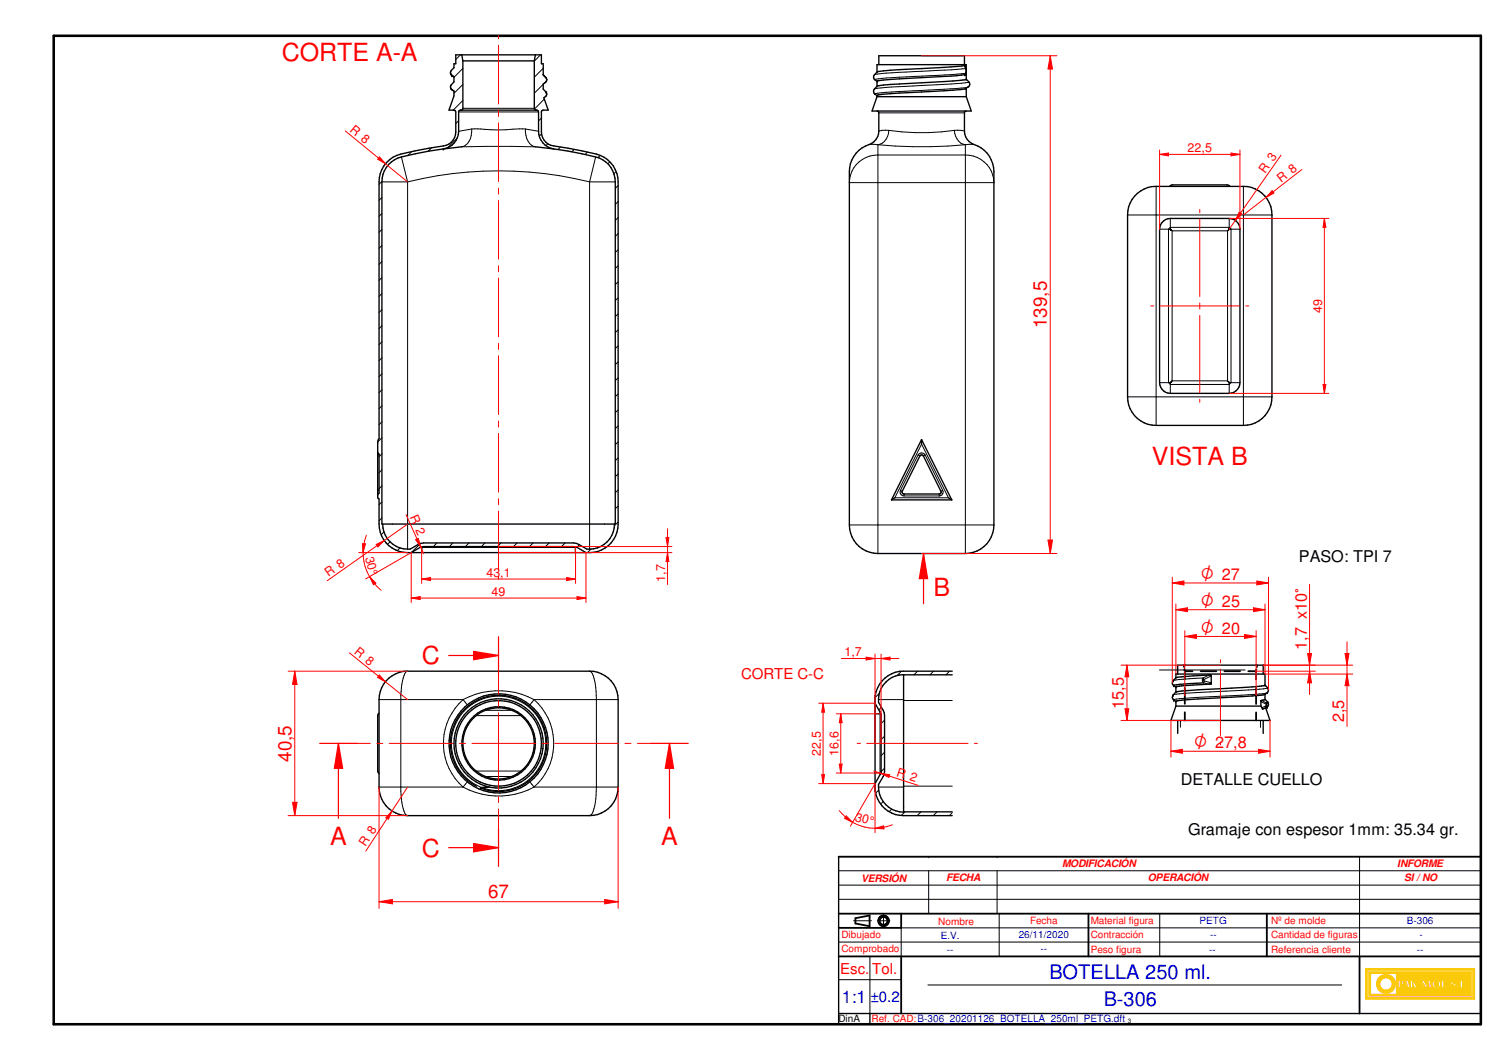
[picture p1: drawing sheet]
<svg xmlns="http://www.w3.org/2000/svg" width="420mm" height="297mm" viewBox="0 0 420 297" stroke-linecap="round" stroke-linejoin="round" font-family="sans-serif">
<path d="M15.1 10h400v277h-400z" fill="none" stroke="#000" stroke-width=".72"/>
<g fill="none" stroke="#000" stroke-width=".51">
<path d="M235.1 256h180M239.8 257.3v1.5M243.7 256.5v3M355.1 256v12M235.1 268h180M235.1 260h17.5M381.1 268v16"/>
<circle cx="247.7" cy="258" r="1.51"/>
<circle cx="247.7" cy="258.1" r="1.12"/>
</g>
<path d="M235.1 240.1v46.9h180v-46.9M235.1 284h180M243.8 284v3" fill="none" stroke="#000" stroke-width=".38"/>
<g fill="none" stroke="#000" stroke-width=".28">
<path d="M235.1 252h180M239.3 258h5M245.9 258h3.5M247.6 256.3v3.5M260.3 244v12M279.5 244v12M280.1 256v12M325.1 256v12M381.1 240.1v27.9M235.1 274.5h17.5M235.1 264h180M252.6 260v8"/>
<path d="M260.1 276h116"/>
</g>
<g fill="#faca0a">
<path d="M382.8 271.4v8.6h30.5v-8.6zM383.2 271.9h29.7v7.7h-29.7z" fill-rule="evenodd"/>
<path d="M383.7 272.3v6.8h28.7v-6.8zM408.2 276.5a.3 .3 0 0 1 .6 0 .3 .3 0 0 1-.6 0zM409.3 274.7h.6v1.9h.8v.2h-1.4zM411 276.4l.3-.1 .1 .4-.4 .1zM384.2 272.8h7.2v5.8h-7.2zM391.9 274.7h.9a.67 .67 0 0 1 .7 .9 .67 .67 0 0 1-1 .4v.8h-.6zM394.1 274.7h.5l.6 2.1h-.6l-.1-.4h-.6l-.2 .4h-.2zM395.3 274.7h.6v1l.8-1h.2l-.5 .7 .8 1.4h-.7l-.4-.9-.2 .9h-.6zM397.3 275.6h.7v.2h-.7zM398.8 274.7h.3l.7 1.4 .8-1.4h.3l.3 2.1h-.7v-1.3l-.7 1.3h-.2l-.7-1.2v1.2h-.5zM401.6 275.2a1.22 1.22 0 0 1 1.8-.3 1.22 1.22 0 0 1 0 1.8 1.22 1.22 0 0 1-1.8-.3l-.2-.4zM404.1 274.7h.6v1.9h.8v.2h-1.4zM406.7 275a.74 .74 0 0 1 .8-.3 .74 .74 0 0 1 .5 .6l-.2 .1a.37 .37 0 0 0-.3-.5 .37 .37 0 0 0-.4 .4l.3 .1a.73 .73 0 0 1 .7 .8 .73 .73 0 0 1-.8 .7 .73 .73 0 0 1-.7-.8h.3a.37 .37 0 0 0 .2 .5 .37 .37 0 0 0 .5-.3l-.2-.2a.75 .75 0 0 1-.7-1.1z" fill-rule="evenodd"/>
</g>
<g fill="none" stroke="#faca0a" stroke-width=".28">
<path d="M391.9 274.7h.9a.6 .6 0 0 1 .7 .5 .6 .6 0 0 1-.6 .7l-.4 .1v.8h-.6zM392.7 276h.1M394.1 274.7h.5l.6 2.1h-.6l-.1-.4h-.6l-.2 .4h-.2zM395.3 274.7h.6v1l.8-1h.2l-.5 .7 .8 1.4h-.7l-.4-.9-.2 .9h-.6zM398.8 274.7h.3l.7 1.4 .8-1.4h.3l.3 2.1h-.7v-1.3l-.7 1.3h-.2l-.7-1.2v1.2h-.5zM406.9 276.3h.1M406.9 276.2v-.1h-.3a.73 .73 0 0 0 .5 .7 .73 .73 0 0 0 .8-.2M406.9 276.3l.1 .3h.3M407.3 276.6h.1M407.4 274.7h.1M407.4 275.4l-.3-.1a.37 .37 0 0 1 .4-.4 .37 .37 0 0 1 .3 .5l.2-.1v-.2a.73 .73 0 0 0-.8-.4 .73 .73 0 0 0-.6 .6l.2 .5 .9 .6M407.4 275.5h.1"/>
<path d="M407.4 275.5a.72 .72 0 0 1 .6 .4 .72 .72 0 0 1-.1 .7M407.7 276.4h.1M407.7 276.4l-.4 .2M407.9 276.6h.1"/>
<circle cx="402.7" cy="275.8" r="1.17"/>
</g>
<path d="M386.4 274.1a2.68 2.68 0 0 1 2.9-.9 2.68 2.68 0 0 1 1.8 2.4h-.9a1.72 1.72 0 0 0-2.6-1.4 1.72 1.72 0 0 0 0 3 1.72 1.72 0 0 0 2.6-1.4h.9a2.66 2.66 0 0 1-3.5 2.4 2.66 2.66 0 0 1-1.2-4.1z" fill-rule="evenodd" fill="#faca0a"/>
<path d="M386.6 273.9a2.68 2.68 0 0 1 2.8-.7 2.68 2.68 0 0 1 1.7 2.4h-.9a1.74 1.74 0 0 0-2.6-1.4 1.74 1.74 0 0 0 0 3 1.74 1.74 0 0 0 2.6-1.4h.9a2.66 2.66 0 0 1-3.7 2.3 2.66 2.66 0 0 1-.8-4.2z" fill="none" stroke="#faca0a" stroke-width=".28"/>
<path d="M392.5 275a.41 .41 0 0 1 .4 .4 .41 .41 0 0 1-.4 .4z" fill-rule="evenodd" fill="#faca0a"/>
<path d="M392.5 275a.41 .41 0 0 1 .4 .4 .41 .41 0 0 1-.4 .4z" fill="none" stroke="#faca0a" stroke-width=".28"/>
<path d="M394.2 275.3l.2 .8h-.5z" fill="#faca0a"/>
<path d="M394.2 275.3l.2 .8h-.5z" fill="none" stroke="#faca0a" stroke-width=".28"/>
<path d="M402.2 275.2a.76 .76 0 0 1 1 .1 .76 .76 0 0 1-.2 1.1 .61 .61 0 0 1-.7 .2 .61 .61 0 0 1-.3-.8z" fill-rule="evenodd" fill="#faca0a"/>
<path d="M382.8 271.4h30.5v8.6h-30.5zM383.2 271.9h29.7v7.7h-29.7zM383.7 272.3h28.7v6.8h-28.7zM384.2 272.8h7.2v5.8h-7.2zM397.3 275.6h.7v.2h-.7zM402.3 275a.79 .79 0 0 1 .9 .8 .79 .79 0 0 1-.9 .8 1.04 1.04 0 0 1 0-1.6zM404.1 274.7h.6v1.9h.8v.2h-1.4zM408.3 276.4a.27 .27 0 0 1 .4 0 .27 .27 0 0 1-.2 .4zM409.3 274.7h.6v1.9h.8v.2h-1.4zM411 276.4l.3-.1 .1 .4-.4 .1z" fill="none" stroke="#faca0a" stroke-width=".28"/>
<g fill="none" stroke="#000" stroke-width=".51">
<path d="M331.8 186.4l.1 .5M332 187.5l.1 .6M332.1 188.1h2.2M332.1 188.1v2.2M332.1 192.7v4.5M332.1 199.6v2.3M336.5 188.1h4.4M343.2 188.1h4.4M349.9 188.1h2.2M352.1 188.1v2.3M352.1 192.7v4.6M352.1 199.6v2.3"/>
<path d="M352.2 187.6l-.1 .5M352.4 186.4l-.1 .5M235.1 240.1h180M239.8 258.8l3.9 .7M243.7 256.5l-3.9 .8M252.6 256v4M305.1 256v12M252.6 268v16"/>
</g>
<g fill="none" stroke="#000" stroke-width=".28">
<path d="M270.4 18.4l.2 .8M270.6 19.2l.2 .9M270.6 19.2l-14.5 .9a64.9 64.9 0 0 0-11 .9M270.6 19.2l.2 .3M246.3 31.6h24M249.1 36.5l-2.8 .2M249.1 36.5a64.2 64.2 0 0 0 18.4 0M249.1 36.5a4 4 0 0 1-3 4.1M267.5 36.5l2.8 .2M267.5 36.5a4.1 4.1 0 0 0 3.1 4.1M270.5 20.6l-.1 .3M270.5 20.6l-22 1.2-3.3 .5"/>
<path d="M270.8 20.3l-.3 .3M270.8 20.1l-.2 .4M271.4 24.4l-3.3 .4-12.1 .6a68.5 68.5 0 0 0-10.8 .9M271.5 23l-8.9 .7a151 151 0 0 0-17.4 1.2h-.1M240 46.1a8 8 0 0 1 6.1-2.7h24.5a8 8 0 0 1 8 7.8h-40.5a8 8 0 0 1 1.9-5.1zM243.6 40.5l2.5 .1M246.1 40.6v114.5M246.1 40.6a131.2 131.2 0 0 0 24.5 0M270.6 40.6v114.5M273.1 40.5l-2.5 .1M252.4 137.4a1.09 1.09 0 0 0 1 1.6M252.4 137.4l.5 .3"/>
<path d="M253.4 139h9.9M253.4 138.4v.6M257.3 127.5l-4.9 9.9M257.3 127.5a1.13 1.13 0 0 1 2 0M257.3 127.5l.5 .3M258.3 124.5l7.5 15h-15zM259.3 127.5l4.9 9.9M259.3 127.5l-.5 .3M263.3 138.4v.6M264.2 137.4a1.09 1.09 0 0 1-.9 1.6M264.2 137.4l-.5 .3M238.1 147.1h40.5"/>
<path d="M337.2 190a.97 .97 0 0 0 .1 1.3M337.2 190l-8.3 .7M337.2 190l.3 .4M337.3 191.3l1.5 .4M337.3 190.5v.2M337.3 190.7l.3 .1M337.6 190.8l1.9 .5M337.6 190.8l-.3 .5M338.9 189.1l-1.7 .9M339.5 189.4l-2.1 1.1M353.4 196.6l1.5 .8-.1-.5M353.6 196.3l1.2 .6"/>
<path d="M354.7 198.3l-.6 .3M354.8 197.8l-1.1 .5M354.8 197.8l-.1 .5M354.8 196.9a.82 .82 0 0 1-.1 1.4M354.9 197.8h-.1M355 197.7h-.1M355.2 194.2a124.6 124.6 0 0 1-16 1l-8.6 .6-1.6 .3M355.2 198.2l-.5 .1M355.3 192.8l-3.7 .5-19.9 1-2.8 .4M355.3 196.8l-.5 .1M330.9 201.9v1.9M353.3 201.9v1.9"/>
<path d="M235.1 248h180M235.1 244h180M235.1 240h180M260.3 240.1h.1M279.5 240.1h.1M243.8 268v16M252.6 260h162.5"/>
</g>
<g fill="none" stroke="#000" stroke-width=".38">
<path d="M246.3 18.1v-2.5h24v2.5M270.4 18.4l-20.8 1.3-3.8 .5M270.5 18.5l.3 1M270.8 19.5v-1.4h-25v2.1M270.8 19.5l.1 .4-.4 .9M245.2 22.4l.6 .4v1.4M245.8 31.1l.3 .1 .2 .4v5.1a4.5 4.5 0 0 1-3.7 4.2 8 8 0 0 0-4.5 7.2v99a8 8 0 0 0 8 8h24.5a8 8 0 0 0 8-8v-99a8.3 8.3 0 0 0-6.3-7.9 4 4 0 0 1-2-3.5v-5.1l.3-.4 .2-.1M245.8 27.1l-1.4 4h27.8l-1.4-4M245.8 27.1h25M245.8 24.2l-.7 .7a.98 .98 0 0 0 .1 1.5l.6 .4v.3M245.8 20.2l-.7 .8a.98 .98 0 0 0 .1 1.4M270.4 20.9l-3.9 .4-17 1-3.6 .4"/>
<path d="M270.5 20.9h-.1M270.8 24.8l-3.7 .5-15 .8-6.2 .6M270.8 22.2l-3.7 .5-17.5 1-3.8 .5M270.8 20.2v2l.8 .7a.94 .94 0 0 1-.2 1.5M270.8 24.8v2.3M271.4 24.3l-.6 .4M250.8 139.5l-.9 .6M257.8 127.8a.55 .55 0 0 1 1 0l4.9 9.9a.51 .51 0 0 1-.4 .7h-9.9a.55 .55 0 0 1-.5-.7zM258.3 123.2l-8.4 16.9M258.3 123.2l8.5 16.9M258.3 123.2v1.3M265.8 139.5l1 .6"/>
<path d="M249.9 140.1h16.9M329.6 189.9l1.6-.2 7.9-.6 .4 .3v1.9M329.6 197.9l-1.4 4h27.8l-1.2-3.5M329.6 197.9h23.8M329.6 189.9v-1h25v3.1M329.6 193.9l-.8 .8a.94 .94 0 0 0 .2 1.5l.6 .4v1.3M329.6 189.9l-.8 .8a.94 .94 0 0 0 .2 1.5l.6 .4v1.4M330.1 188.9v-2.5h24v2.5M337.3 191.3l-6.6 .5-1.7 .3M339.4 191.5l-.6 .2-7.6 .5-1.6 .3M339.5 191.4l-.1 .1M353.4 197.9l.4 .5"/>
<path d="M353.4 196.4v1.5M354.6 196l-1 .3M354.6 194.6l-3.6 .4-17.8 1-3.6 .5M354.6 192l-3.6 .5-15.2 .8-6.2 .6M354.6 192l.7 .7M354.6 196l.7 .7M354.6 194.6v1.4M355.3 196.7a1.2 1.2 0 0 1-.1 1.4 1.2 1.2 0 0 1-1.3 .4M355.3 192.7a.98 .98 0 0 1-.1 1.4l-.6 .5M330.1 201.9v3.6M354.1 201.9v3.6"/>
</g>
<g fill="#000">
<circle cx="270.4" cy="18.4" r=".19"/>
<circle cx="270.5" cy="18.4" r=".19"/>
<circle cx="245.9" cy="22.7" r=".19"/>
<circle cx="245.9" cy="26.7" r=".19"/>
<circle cx="270.4" cy="20.9" r=".19"/>
<circle cx="270.5" cy="20.9" r=".19"/>
<circle cx="270.8" cy="24.8" r=".19"/>
<circle cx="270.8" cy="22.2" r=".19"/>
<circle cx="328.8" cy="194.7" r=".19"/>
<circle cx="328.9" cy="194.7" r=".19"/>
<circle cx="328.9" cy="190.7" r=".19"/>
<circle cx="329" cy="192.1" r=".19"/>
<circle cx="329" cy="196.2" r=".19"/>
<circle cx="329.6" cy="192.5" r=".19"/>
<circle cx="329.6" cy="196.5" r=".19"/>
<circle cx="339.4" cy="191.5" r=".19"/>
<circle cx="339.5" cy="191.4" r=".19"/>
<circle cx="339.5" cy="191.3" r=".19"/>
<circle cx="353.4" cy="196.4" r=".19"/>
<circle cx="353.5" cy="196.3" r=".19"/>
<circle cx="353.9" cy="198.5" r=".19"/>
<circle cx="354.6" cy="192" r=".19"/>
<circle cx="355.2" cy="198.2" r=".19"/>
<circle cx="355.3" cy="192.7" r=".19"/>
<circle cx="355.3" cy="196.7" r=".19"/>
</g>
<path d="M332.1 176.7v18.3M332.1 178.4l3.3-.6v1.1zM352.1 176.7v18.3M342.1 184.9v.9M342.1 187.5v18.6M342.1 207.9v.8" fill="none" stroke="#f00" stroke-width=".28"/>
<path d="M332.1 178.4l3.3-.6v1.1z" fill="#f00"/>
<path d="M348.8 177.8l3.3 .6-3.3 .5z" fill="none" stroke="#f00" stroke-width=".28"/>
<path d="M348.8 177.8l3.3 .6-3.3 .5z" fill="#f00"/>
<path d="M329.6 169.2v19.7M329.6 170.9l3.3-.6v1.1zM332.1 178.4h20M354.6 169.2v19.7" fill="none" stroke="#f00" stroke-width=".28"/>
<path d="M329.6 170.9l3.3-.6v1.1z" fill="#f00"/>
<path d="M351.4 170.3l3.2 .6-3.2 .5z" fill="none" stroke="#f00" stroke-width=".28"/>
<path d="M351.4 170.3l3.2 .6-3.2 .5z" fill="#f00"/>
<path d="M328.6 161.8v29.6M328.6 163.4l3.2-.6v1.1zM329.6 170.9h25M355.5 161.8v31.6" fill="none" stroke="#f00" stroke-width=".28"/>
<path d="M328.6 163.4l3.2-.6v1.1z" fill="#f00"/>
<path d="M352.3 162.8l3.2 .6-3.2 .5z" fill="none" stroke="#f00" stroke-width=".28"/>
<path d="M352.3 162.8l3.2 .6-3.2 .5z" fill="#f00"/>
<path d="M328.6 163.4h26.9M328.2 201.9v10.3M328.2 210.5l3.2-.5v1.1zM356 201.9v10.3" fill="none" stroke="#f00" stroke-width=".28"/>
<path d="M328.2 210.5l3.2-.5v1.1z" fill="#f00"/>
<path d="M352.8 210l3.2 .5-3.2 .6z" fill="none" stroke="#f00" stroke-width=".28"/>
<path d="M352.8 210l3.2 .5-3.2 .6z" fill="#f00"/>
<path d="M314.2 186.4h27.9M315.3 198.6h1.1l-.5 3.3zM314.2 201.9h27.9M328.2 210.5h27.8" fill="none" stroke="#f00" stroke-width=".28"/>
<path d="M315.3 198.6h1.1l-.5 3.3z" fill="#f00"/>
<path d="M315.9 186.4l.5 3.3h-1.1z" fill="none" stroke="#f00" stroke-width=".28"/>
<path d="M315.9 186.4l.5 3.3h-1.1z" fill="#f00"/>
<path d="M315.9 186.4v15.5M354.1 186.4h25.1M354.6 188.9h24.6M377 183.1h1.1l-.5 3.3z" fill="none" stroke="#f00" stroke-width=".28"/>
<path d="M377 183.1h1.1l-.5 3.3z" fill="#f00"/>
<path d="M377.6 188.9l.5 3.3h-1.1z" fill="none" stroke="#f00" stroke-width=".28"/>
<path d="M377.6 188.9l.5 3.3h-1.1z" fill="#f00"/>
<path d="M377.6 179.9v23.7M352.1 188.1h16.6M354.1 186.4h14.6M366.5 183.1h1.1l-.5 3.3z" fill="none" stroke="#f00" stroke-width=".28"/>
<path d="M366.5 183.1h1.1l-.5 3.3z" fill="#f00"/>
<path d="M367.1 188.1l.5 3.2h-1.1z" fill="none" stroke="#f00" stroke-width=".28"/>
<path d="M367.1 188.1l.5 3.2h-1.1z" fill="#f00"/>
<path d="M367.1 163.7v30.9" fill="none" stroke="#f00" stroke-width=".28"/>
<path d="M325 187.7h24" fill="none" stroke="#000" stroke-width=".28"/>
<g fill="#fff">
<path d="M331 216h51.4v5.1h-51.4z" fill-rule="evenodd"/>
<path d="M364.1 153.3h27.6v5.3h-27.6z" fill-rule="evenodd"/>
<path d="M333 230h78.6v5.1h-78.6z" fill-rule="evenodd"/>
</g>
<g fill="none" stroke="#000" stroke-width=".28">
<path d="M106.2 196h23.6M114.2 188.1a1.38 1.38 0 0 0-1 1.3l-.6 2.3-.3 3.2v26.8l.3 3.2 .6 2.4a1.38 1.38 0 0 0 1 1.3M129.8 196a21.2 21.2 0 0 1 19.9 0M129.8 196a16.4 16.4 0 0 0 0 24.6M129.8 196l1.2 1.5M136 199.1h7.5M149.7 196a16.4 16.4 0 0 1 0 24.6M149.7 196h23.6M149.7 196l-1.2 1.5M165.3 188.1a1.95 1.95 0 0 1 1.2 1.9l.5 2.7 .2 3.3v24.6a14.5 14.5 0 0 1-1.4 7.7l-.5 .3M131 219.1l-1.2 1.5M133.5 216.1h12.5"/>
<path d="M133.5 200.5h12.5M136 217.6h7.5M148.5 219.1l1.2 1.5M106.2 220.6h23.6M129.8 220.6a20.9 20.9 0 0 0 19.9 0M134.9 220.6l-.2 .2M134.9 220.6a13.2 13.2 0 0 1-3.9-22.2 13.2 13.2 0 0 1 21.6 6.7 13.2 13.2 0 0 1-15.8 16.1l-1.5-.4M134.9 220.6l.2 .2M136.6 220.4l-1.7 .2M149.7 220.6h23.6"/>
</g>
<g fill="none" stroke="#000" stroke-width=".38">
<path d="M106.2 199.9l-.3 .9v15.1l.3 .8M108.2 190.8a8.1 8.1 0 0 1 6-2.7h51.1a8 8 0 0 1 8 7.9v24.6a8 8 0 0 1-8 8h-51.1a8 8 0 0 1-8-8v-24.6a8.2 8.2 0 0 1 2-5.2zM105.9 208.3h.3M133.6 220.3a13.5 13.5 0 0 1-1.5-23.1 13.5 13.5 0 0 1 21.1 9.7 13.5 13.5 0 0 1-18.5 13.9l2.4-.2"/>
<circle cx="139.7" cy="208.3" r="10.3"/>
<circle cx="139.7" cy="208.3" r="12"/>
<circle cx="139.8" cy="208.3" r="12.5"/>
<circle cx="139.8" cy="208.3" r="10"/>
<circle cx="139.8" cy="208.3" r="13.9"/>
</g>
<path d="M94.9 208.3h8.9M105.6 208.3h1.7M109.1 208.3h17.9M128.8 208.3h1.7M132.3 208.3h17.9M152 208.3h1.7M155.5 208.3h17.9M175.2 208.3h1.7M178.7 208.3h9" fill="none" stroke="#f00" stroke-width=".28"/>
<path d="M100.1 208.3h-5.2v21M182.4 208.3h5.3" fill="none" stroke="#f00" stroke-width=".34"/>
<path d="M94.9 208.3l1.1 7h-2.3z" fill="#f00"/>
<path d="M94.9 208.3l1.1 7h-2.3zM187.7 208.3v21" fill="none" stroke="#f00" stroke-width=".34"/>
<path d="M187.7 208.3l1.1 7h-2.3z" fill="#f00"/>
<path d="M89.6 208.3h5.3M187.7 208.3l1.1 7h-2.3zM187.7 208.3h5.2" fill="none" stroke="#f00" stroke-width=".34"/>
<g fill="none" stroke="#000" stroke-width=".28">
<path d="M129.1 15.4l-1.3 1.3M129.7 19.2l-2.5 2.5M151.5 15.4l-1.7 1.7M152.3 19.1l-2.5 2.5M128.1 38.7l-2.6 2.7M128.6 33.8l-.8 .8M128.6 31.4h22.3M129.7 23.7l-2.5 2.5M129.7 28.2l-2.7 2.7M129.7 30.4h20.1M132.2 36.2l-3.6 .6M132.2 36.2l.8-.1a80.5 80.5 0 0 0 13.5 0l.8 .1"/>
<path d="M132.2 36.2a4.4 4.4 0 0 1-2.9 4.9h20.9a4.4 4.4 0 0 1-2.9-4.9M147.3 36.2l3.6 .6M151.8 33.1l-.9 .8M151.8 37.5l-.6 .7M152.3 23.6l-2.5 2.5M152.6 27.8l-2.8 2.8M153.2 22.6l-.7 .8M107 50.8l-.8 .8M107 55.3l-.8 .8M107 59.8l-.8 .8M107 51h7.2M112.5 44l1.7 7"/>
<path d="M114.2 51v102.9M114.2 51a106.8 106.8 0 0 1 51.1 0M115.4 42.5l-1.1 1.1M120.9 41.4l-.9 1M153.5 40.3l-.5 .5M157.1 41.2l-.7 .7M160.9 41.9l-.6 .6M164.7 42.6l-.7 .7M165.3 51v102.9M165.3 51h7.2M167 44l-1.7 7M168.2 43.6l-.6 .6"/>
<path d="M170.9 45.3l-.5 .6M172.7 48l-.6 .7M173.3 52l-.8 .8M173.3 56.5l-.8 .8M107 64.3l-.8 .8M107 68.8l-.8 .8M107 73.3l-.8 .8M107 77.8l-.8 .8M173.3 61l-.8 .8M173.3 65.4l-.8 .9M173.3 70l-.8 .7M173.3 74.5l-.8 .7"/>
<path d="M173.3 79l-.8 .8M107 82.3l-.8 .8M107 86.8l-.8 .7M107 91.3l-.8 .8M107 95.8l-.8 .8M173.3 83.4l-.8 .8M173.3 87.9l-.8 .8M173.3 92.4l-.8 .8M173.3 96.9l-.8 .8M107 100.2l-.8 .8M107 104.7l-.8 .8M107 109.2l-.8 .8"/>
<path d="M107 113.7l-.8 .8M107 118.2l-.8 .8M173.3 101.4l-.8 .8M173.3 105.9l-.8 .8M173.3 110.4l-.8 .8M173.3 114.9l-.8 .8M173.3 119.3l-.8 .8M105.9 127.3l.3 .3M105.9 137.2l.3 .2M107 122.7l-1.1 1.2M107 127.2l-.8 .8M107 131.7l-.8 .8"/>
<path d="M107 136.1l-.8 .8M173.3 123.8l-.8 .8M173.3 128.3l-.8 .8M173.3 132.8l-.8 .8M173.3 137.3l-.8 .8M107 140.6l-.8 .8M107 145.1l-.8 .8M107.6 149.1l-.8 .8M109.3 151.8l-.7 .7M112.1 153.5l-.8 .8M117.8 152.3l-2.5 2.5M117.9 153.4h.2"/>
<path d="M118.3 154.9v-1.5h42.9v1.5M118.6 153.2h.1M122.5 152.1l-1 1.1M126.9 152.1l-.9 1.1M131.4 152.1l-.9 1.1M135.9 152.1l-1 1.1M140.4 152.1l-1 1.1M144.9 152.1l-1 1.1M149.4 152.1l-1 1.1M153.9 152.1l-1 1.1M158.4 152.1l-1 1.1M160.8 153.2h.1"/>
<path d="M160.9 153.2h.2M162.4 152.7l-1 .7M165.7 153.8l-1 1.1M173.3 141.8l-.8 .8M173.3 146.3l-1.1 1"/>
</g>
<g fill="none" stroke="#000" stroke-width=".38">
<path d="M129.4 15.4l.3 1.7M129.7 17.1h20.1M129.7 17.1v13.3l-.2 .4-.3 .1M149.8 17.1v13.3v.2l.4 .3M150.1 15.4l-.3 1.7M126.3 20.6l.1-.7 .8-.9v-1.1h.6v-2.5h24v2.5h.5v3.1l.7 .7M126.3 20.4v.2M126.3 24.6l.9 .9v1.4l-1.4 4h1.4l.6 .5v5.6a4 4 0 0 1-3.5 3.9 92.6 92.6 0 0 0-13.1 2.7 7.9 7.9 0 0 0-5 7.4v71.9l-.3 1.3v15.1l.3 .5v7.1a8 8 0 0 0 8 8h51.1a8 8 0 0 0 8-8v-95.9a8 8 0 0 0-6.1-7.8l-12-2.3a3.9 3.9 0 0 1-3.4-3.9v-5.9l.5-.2h1.4l-1.3-3.5a1 1 0 0 0 .6-1.7M126.3 20.6l.4 .5M126.3 20.6l.1 .3M126.3 24.6l.9 1M126.5 21l.2 .1"/>
<path d="M126.7 21.1l.5 .4M126.7 21.2l.5 .3M127.2 21.5v1.4l-.8 1-.1 .7M152.2 20.9l.7 .8M153 21.7l.2 .7a1.34 1.34 0 0 1-.9 1.1v1.5l.7 .7M153 21.7l.2 .3M153 25.7l.2 .3M108.9 46.1a7.6 7.6 0 0 1 3.6-2.1l7.8-1.7a10.6 10.6 0 0 0 6.4-1.6 5.2 5.2 0 0 0 1.9-3.9v-5.4v-.3l.5-.2h21.3l.5 .5v5.4a5 5 0 0 0 4.4 4.9 95.9 95.9 0 0 1 12.7 2.6 7.3 7.3 0 0 1 4.5 6.7v95.9h-65.5v-95.9a7.1 7.1 0 0 1 1.9-4.9zM129.3 41.1l-5 .6M150.2 41.1l5 .6M105.9 126.7l.3 .6v10.9l-.3 .6M107.3 146.9a7.1 7.1 0 0 0 7.7 7l2.2-1.3 1.5-.5h42.1l1.5 .5a5.1 5.1 0 0 0 6.1 .5 7 7 0 0 0 3.8-6.2"/>
<path d="M115.3 154.9l2.4-1.5 1-.2h42.1l1 .2 2.4 1.5"/>
</g>
<g fill="#000">
<circle cx="126.7" cy="21.2" r=".19"/>
<circle cx="153" cy="25.7" r=".19"/>
<circle cx="124.2" cy="41.7" r=".19"/>
</g>
<path d="M258.3 15.6h37.9M294.4 15.6l.6 3.7h-1.3zM258.3 155.1h37.9" fill="none" stroke="#f00" stroke-width=".28"/>
<path d="M294.4 15.6l.6 3.7h-1.3z" fill="#f00"/>
<path d="M293.7 151.3h1.3l-.6 3.8z" fill="none" stroke="#f00" stroke-width=".28"/>
<path d="M293.7 151.3h1.3l-.6 3.8z" fill="#f00"/>
<path d="M294.4 15.6v139.5M139.7 154.9h48.6M139.7 153.2h48.6M187.1 154.9l.4 2.5h-.8z" fill="none" stroke="#f00" stroke-width=".28"/>
<path d="M187.1 154.9l.4 2.5h-.8z" fill="#f00"/>
<path d="M186.7 150.7h.8l-.4 2.5z" fill="none" stroke="#f00" stroke-width=".28"/>
<path d="M186.7 150.7h.8l-.4 2.5z" fill="#f00"/>
<path d="M105.4 152.6l2.3-1.1-1.8 1.7zM114.2 146.9l-22.5 15.8M187.1 148.2v15.6" fill="none" stroke="#f00" stroke-width=".28"/>
<path d="M105.4 152.6l2.3-1.1-1.8 1.7z" fill="#f00"/>
<path d="M96.8 36.7l17.4 14.3M106.4 44l1.7 1.9-2.2-1.3z" fill="none" stroke="#f00" stroke-width=".28"/>
<path d="M106.4 44l1.7 1.9-2.2-1.3z" fill="#f00"/>
<path d="M109.9 227.2l-1 2.4-.7-.4zM114.2 220.6l-11.7 17.9" fill="none" stroke="#f00" stroke-width=".28"/>
<path d="M109.9 227.2l-1 2.4-.7-.4z" fill="#f00"/>
<path d="M97.9 183l16.3 13M106.3 189.1l1.7 2-2.2-1.3z" fill="none" stroke="#f00" stroke-width=".28"/>
<path d="M106.3 189.1l1.7 2-2.2-1.3z" fill="#f00"/>
<path d="M258.9 155.2v14" fill="none" stroke="#f00" stroke-width=".34"/>
<path d="M258.9 155.2l1.1 6.9h-2.3z" fill="#f00"/>
<path d="M258.9 155.2l1.1 6.9h-2.3z" fill="none" stroke="#f00" stroke-width=".34"/>
<g fill="none" stroke="#000" stroke-width=".28">
<path d="M324.1 52.2v67M348.5 52.2v67M316 60.2h40.5M325 64.2l2.9 .1M328 61.2l.1 2.8M328.1 64.4h.1M328.1 64.1l.1 .1M328.2 64.3h.1M328.2 64.5l.3 .2M328.4 64.5l.1 .2M328.5 64.7h15.6M328.5 64.7v42"/>
<path d="M344.1 64.7v42M344.2 64.6h-.1M344.3 64.5l-.2 .2M344.4 64.2l-.2 .3M344.5 64v.2M344.5 63.7h-16.5l-.5 .5v43M344.5 61.2v2.5M344.5 63.7l.5 .5v43M344.6 64.3l-.2 .1M347.5 64.2l-2.7 .1M316 111.2h40.5M325 107.2h2.5"/>
<path d="M327.5 107.2l.5 .5h16.5M327.8 107.2h.1M328.1 107.4l-.1 2.8M328.2 107.1v.1M328.3 106.9l-.4 .2M328.5 106.8h-.1M328.5 106.7h15.6M328.5 106.7l-.2 .3M328.5 106.7v.1M344.1 106.7l.1 .2M344.1 106.8h.1M344.2 107l.2 .2"/>
<path d="M344.3 106.9l.4 .2M344.5 107.3v.2M344.5 107.7v2.5M344.7 107.2h.1M345 107.2h2.5M345 107.2l-.5 .5"/>
</g>
<path d="M318 55a7.9 7.9 0 0 1 6.1-2.8h24.4a8 8 0 0 1 8 8v51a8 8 0 0 1-8 8h-24.4a8 8 0 0 1-8.1-8v-51a7.6 7.6 0 0 1 2-5.2zM327.9 52.2l.8-.4h15.1l1 .4M325.7 62.4a2.85 2.85 0 0 1 2.3-1.2h16.5a3.1 3.1 0 0 1 3 3v43a3.1 3.1 0 0 1-3 3h-16.5a3.1 3.1 0 0 1-3-3v-43l.3-1.3z" fill="none" stroke="#000" stroke-width=".38"/>
<g fill="none" stroke="#f00" stroke-width=".28">
<path d="M139.7 10v.9M139.7 12.7v16.4M139.7 30.9v1.7M139.7 34.4v16.5M139.7 52.7v1.7M139.7 56.2v16.4M139.7 74.5v1.7M139.7 77.9v16.5M139.7 96.2v1.7M139.7 99.7v16.5M139.7 118v1.7M139.7 121.5v16.4"/>
<path d="M139.7 139.7v1.7M115.3 154.9v13.9M139.7 143.2v16.5M164.2 154.9v13.9M115.3 167.6l2.5-.4v.8zM139.7 161.5v.8"/>
</g>
<path d="M115.3 167.6l2.5-.4v.8z" fill="#f00"/>
<path d="M161.7 167.2l2.5 .4-2.5 .4z" fill="none" stroke="#f00" stroke-width=".28"/>
<path d="M161.7 167.2l2.5 .4-2.5 .4z" fill="#f00"/>
<path d="M118.2 153.2v10.3M161.3 153.2v10.3M115.3 167.6h48.9M118.2 162.3l2.5-.5v.9z" fill="none" stroke="#f00" stroke-width=".28"/>
<path d="M118.2 162.3l2.5-.5v.9z" fill="#f00"/>
<path d="M158.8 161.8l2.5 .5-2.5 .4z" fill="none" stroke="#f00" stroke-width=".28"/>
<path d="M158.8 161.8l2.5 .5-2.5 .4z" fill="#f00"/>
<path d="M113.8 144.2l4.9 11M116.5 151.2l.8-.3 .6 2.4zM118.2 162.3h43.1" fill="none" stroke="#f00" stroke-width=".28"/>
<path d="M116.5 151.2l.8-.3 .6 2.4z" fill="#f00"/>
<path d="M100.5 154.9h13.7M101.6 152.4h.8l-.6 2.5zM115.3 154.9l-12.8 7.3" fill="none" stroke="#f00" stroke-width=".28"/>
<path d="M101.6 152.4h.8l-.6 2.5z" fill="#f00"/>
<path d="M103.6 161.6l1.8 1.8-.7 .5z" fill="none" stroke="#f00" stroke-width=".28"/>
<path d="M103.6 161.6l1.8 1.8-.7 .5z" fill="#f00"/>
<path d="M344.5 61.2h28M371.2 61.2l.4 2.5h-.8zM344.5 110.2h28M102.7 150a13.5 13.5 0 0 0 4.1 15.4" fill="none" stroke="#f00" stroke-width=".28"/>
<path d="M371.2 61.2l.4 2.5h-.8z" fill="#f00"/>
<path d="M370.8 107.7h.8l-.4 2.5z" fill="none" stroke="#f00" stroke-width=".28"/>
<path d="M370.8 107.7h.8l-.4 2.5z" fill="#f00"/>
<path d="M325 42v22.2M325 43.3l2.5-.4v.8zM347.5 42v22.2M371.2 61.2v49" fill="none" stroke="#f00" stroke-width=".28"/>
<path d="M325 43.3l2.5-.4v.8z" fill="#f00"/>
<path d="M345 42.9l2.5 .4-2.5 .4z" fill="none" stroke="#f00" stroke-width=".28"/>
<path d="M345 42.9l2.5 .4-2.5 .4z" fill="#f00"/>
<path d="M325 43.3h22.5M347.3 59.5l.8 .4-1.8 1.9zM359.1 43.5l-14.6 20.7" fill="none" stroke="#f00" stroke-width=".28"/>
<path d="M347.3 59.5l.8 .4-1.8 1.9z" fill="#f00"/>
<path d="M356.6 53.4l.5 .7-2.2 1.2zM364.9 47.5l-16.4 12.7" fill="none" stroke="#f00" stroke-width=".28"/>
<path d="M356.6 53.4l.5 .7-2.2 1.2z" fill="#f00"/>
<g fill="none" stroke="#f00" stroke-width=".28">
<path d="M336.3 58.7v.9M336.3 61.4v21.7M322.5 85.7h.9M325.2 85.7h22.2M336.3 84.9v1.7M336.3 88.4v21.7M349.2 85.7h.8M336.3 111.9v.8M139.7 183.7v10.8M139.7 196.3v1.7M139.7 199.8v21.6M139.7 223.2v1.7"/>
<path d="M139.7 226.7v10.8"/>
</g>
<path d="M125.8 183.7h13.9v5.2M139.7 232.3v5.2" fill="none" stroke="#f00" stroke-width=".34"/>
<path d="M132.7 182.5l7 1.2-7 1.2z" fill="#f00"/>
<path d="M132.7 182.5l7 1.2-7 1.2zM125.8 237.5h13.9" fill="none" stroke="#f00" stroke-width=".34"/>
<path d="M132.7 236.4l7 1.1-7 1.2z" fill="#f00"/>
<path d="M139.7 178.4v5.3M132.7 236.4l7 1.1-7 1.2zM139.7 237.5v5.3" fill="none" stroke="#f00" stroke-width=".34"/>
<g fill="none" stroke="#000" stroke-width=".28">
<path d="M246.2 196h7.1M246.5 194.3l-1.2 1.2M246.7 199.6v.3M247 198.2l-.7 .7M252.7 188.1l-1.3 1.2M253.3 196.3h13.6M257.2 188.1l-1.1 1M261.7 188.1l-1.1 1M266.2 188.1l-1.1 1M245.3 200.1h1.4M246.7 200.1v16.5h-1.4M246.7 216.7v.2"/>
<path d="M247.9 201.8l-.9 1M247.9 206.3l-.9 1M247.9 210.8l-.9 1M247.9 215.3l-1 1M246.2 220.6h7.1M246.3 221.4l-.9 .8M247.6 224.6l-.8 .7M250 226.7l-.8 .8M253.3 220.3h13.6M253.7 227.5l-1.1 1M258.1 227.5l-1 1.1M262.6 227.5l-1 1.1"/>
<path d="M266.9 227.8l-.8 .8"/>
</g>
<path d="M245.3 197.1l1.4 2.5 .3 .9v15.6l-.3 1-1.4 2.5M253.3 189.1a7.1 7.1 0 0 0-7.1 7.7l1.4 2.3 .3 1.4v15.6l-.3 1.5a5.1 5.1 0 0 0-.6 6.1 7 7 0 0 0 6.3 3.9v-38.5h13.6M266.9 188.1h-13.6a8 8 0 0 0-8 7.9v24.6a8 8 0 0 0 8 8h13.6M253.3 227.5h13.6" fill="none" stroke="#000" stroke-width=".38"/>
<circle cx="253.3" cy="189.1" r=".19" fill="#000"/>
<path d="M80.8 188.1h33.4M82.6 188.1l.7 3.7h-1.3zM80.8 228.6h33.4" fill="none" stroke="#f00" stroke-width=".28"/>
<path d="M82.6 188.1l.7 3.7h-1.3z" fill="#f00"/>
<path d="M82 224.8h1.3l-.7 3.8z" fill="none" stroke="#f00" stroke-width=".28"/>
<path d="M82 224.8h1.3l-.7 3.8z" fill="#f00"/>
<path d="M82.6 188.1v40.5M106.2 220.6v34M173.3 220.6v34M169.5 252.1l3.8 .6-3.8 .6z" fill="none" stroke="#f00" stroke-width=".28"/>
<path d="M169.5 252.1l3.8 .6-3.8 .6z" fill="#f00"/>
<path d="M106.2 252.7l3.8-.6v1.2z" fill="none" stroke="#f00" stroke-width=".28"/>
<path d="M106.2 252.7l3.8-.6v1.2z" fill="#f00"/>
<path d="M242.8 184.1l2.5 .4-2.5 .5zM245.3 183.3v25M247 183.3v25M106.2 252.7h67.1" fill="none" stroke="#f00" stroke-width=".28"/>
<path d="M242.8 184.1l2.5 .4-2.5 .5z" fill="#f00"/>
<path d="M247 184.5l2.5-.4v.9z" fill="none" stroke="#f00" stroke-width=".28"/>
<path d="M247 184.5l2.5-.4v.9z" fill="#f00"/>
<path d="M229.5 197.1h15.8M235.8 184.5h16.2M229.5 219.6h15.8M230.3 217.1h.8l-.4 2.5zM240.3 208.3h.9M242.9 208.3h28.4M273.1 208.3h.9" fill="none" stroke="#f00" stroke-width=".28"/>
<path d="M230.3 217.1h.8l-.4 2.5z" fill="#f00"/>
<path d="M230.7 197.1l.4 2.5h-.8z" fill="none" stroke="#f00" stroke-width=".28"/>
<path d="M230.7 197.1l.4 2.5h-.8z" fill="#f00"/>
<path d="M230.7 197.1v22.5M234.4 216.6h12.6M234.4 200h12.6M235.2 214.1h.8l-.3 2.5z" fill="none" stroke="#f00" stroke-width=".28"/>
<path d="M235.2 214.1h.8l-.3 2.5z" fill="#f00"/>
<path d="M235.7 200l.3 2.5h-.8z" fill="none" stroke="#f00" stroke-width=".28"/>
<path d="M235.7 200l.3 2.5h-.8z" fill="#f00"/>
<path d="M235.7 200v16.6M237.2 228.6l1.8 1.8-2.3-1.1zM238.4 231.5l6.9-11.9v13.7" fill="none" stroke="#f00" stroke-width=".28"/>
<path d="M237.2 228.6l1.8 1.8-2.3-1.1z" fill="#f00"/>
<path d="M245.3 232.1l2.4-.7 .1 .9z" fill="none" stroke="#f00" stroke-width=".28"/>
<path d="M245.3 232.1l2.4-.7 .1 .9z" fill="#f00"/>
<path d="M244.9 216.1l12.5 4M246.8 216.7l2.6 .4-.3 .7zM235.2 227.2a12.7 12.7 0 0 0 14.9 3.9" fill="none" stroke="#f00" stroke-width=".28"/>
<path d="M246.8 216.7l2.6 .4-.3 .7z" fill="#f00"/>
<g font-size="7" fill="#f00">
<text x="79" y="17.1">CORTE A-A</text>
<text x="322.8" y="130.2">VISTA B</text>
<text x="261.7" y="167">B</text>
<text x="118.3" y="186.2">C</text>
<text x="92.5" y="236.8">A</text>
<text x="185.3" y="236.8">A</text>
<text x="118.3" y="240">C</text>
</g>
<g font-size="5.6" fill="#00f">
<text x="294.1" y="274.4">BOTELLA 250 ml.</text>
<text x="309.4" y="282">B-306</text>
</g>
<g font-size="5.3" fill="#f00">
<text x="293.4" y="91.9" transform="rotate(-90 293.4 91.9)">139,5</text>
<text x="81.7" y="213.4" transform="rotate(-90 81.7 213.4)">40,5</text>
<text x="136.8" y="251.8">67</text>
</g>
<g font-size="5" fill="#f00">
<text x="336.6" y="162.6">O 27</text>
<text x="336.6" y="170.1">O 25</text>
<text x="336.6" y="177.5">O 20</text>
<text x="334.7" y="209.7">O 27,8</text>
</g>
<text font-size="4.9" fill="#00f" x="236" y="281">1:1</text>
<g font-size="4.5">
<text x="364.1" y="157.4">PASO: TPI 7</text>
<text x="331" y="220.1">DETALLE CUELLO</text>
<text x="333" y="234.1">Gramaje con espesor 1mm: 35.34 gr.</text>
</g>
<g font-size="4.5" fill="#f00">
<text x="366.3" y="182.1" transform="rotate(-90 366.3 182.1)">1,7 x10v</text>
<text x="315" y="198.6" transform="rotate(-90 315 198.6)">15,5</text>
<text x="376.8" y="202.4" transform="rotate(-90 376.8 202.4)">2,5</text>
</g>
<g font-size="4.2" fill="#f00">
<text x="207.7" y="190.2">CORTE C-C</text>
<text x="235.5" y="272.9">Esc.</text>
<text x="244.5" y="272.9">Tol.</text>
</g>
<text font-size="4.2" fill="#00f" x="244" y="280.8">±0.2</text>
<g font-size="3.5" fill="#f00">
<text x="97.9" y="36.8" transform="rotate(39 97.9 36.8)">R 8</text>
<text x="332.9" y="42.7">22,5</text>
<text x="354.6" y="48.7" transform="rotate(-55 354.6 48.7)">R 3</text>
<text x="359.1" y="51.2" transform="rotate(-38 359.1 51.2)">R 8</text>
<text x="370.6" y="87.7" transform="rotate(-90 370.6 87.7)">49</text>
<text x="114.8" y="144.8" transform="rotate(66 114.8 144.8)">R 2</text>
<text x="92.1" y="161.7" transform="rotate(-35 92.1 161.7)">R 8</text>
<text x="102.3" y="156.3" transform="rotate(75 102.3 156.3)">30°</text>
<text x="136.3" y="161.6">43,1</text>
<text x="137.8" y="167">49</text>
<text x="186.5" y="163" transform="rotate(-90 186.5 163)">1,7</text>
<text x="99" y="183" transform="rotate(39 99 183)">R 8</text>
<text x="236.7" y="183.9">1,7</text>
<text x="230.1" y="211.8" transform="rotate(-90 230.1 211.8)">22,5</text>
<text x="235" y="211.8" transform="rotate(-90 235 211.8)">16,6</text>
<text x="251.1" y="217.4" transform="rotate(18 251.1 217.4)">R 2</text>
<text x="239.6" y="230" transform="rotate(15 239.6 230)">30°</text>
<text x="102.5" y="237.4" transform="rotate(-57 102.5 237.4)">R 8</text>
</g>
<g font-size="2.9" fill="#f00">
<text x="297.7" y="243">MODIFICACIÓN</text>
<text x="391.7" y="243.1">INFORME</text>
<text x="241.4" y="247.1">VERSIÓN</text>
<text x="265.2" y="247">FECHA</text>
<text x="321.8" y="247">OPERACIÓN</text>
<text x="393.6" y="247">SI / NO</text>
</g>
<g font-size="2.8" fill="#f00">
<text x="235.9" y="262.9">Dibujado</text>
<text x="263" y="259.1">Nombre</text>
<text x="288.7" y="258.8">Fecha</text>
<text x="305.7" y="258.9">Material figura</text>
<text x="305.7" y="262.8">Contracción</text>
<text x="356.3" y="259">Nº de molde</text>
<text x="356.3" y="262.9">Cantidad de figuras</text>
<text x="235.9" y="266.9">Comprobado</text>
<text x="305.7" y="267">Peso figura</text>
<text x="356.3" y="267">Referencia cliente</text>
<text x="244.3" y="286.4">Ref. CAD:B-306_20201126_BOTELLA_250ml_PETG.dft</text>
</g>
<g font-size="2.8" fill="#00f">
<text x="263.7" y="263">E.V.</text>
<text x="285.5" y="262.9">26/11/2020</text>
<text x="336.2" y="259">PETG</text>
<text x="339.2" y="263">--</text>
<text x="394.3" y="259">B-306</text>
<text x="397.8" y="262.9">-</text>
<text x="265.4" y="267">--</text>
<text x="291.7" y="266.9">--</text>
<text x="339" y="267">--</text>
<text x="397.2" y="267.1">--</text>
</g>
<text font-size="2.8" x="235" y="286.5">DinA</text>
<text font-size="1.7" x="316.1" y="286.8">3</text>
</svg>
